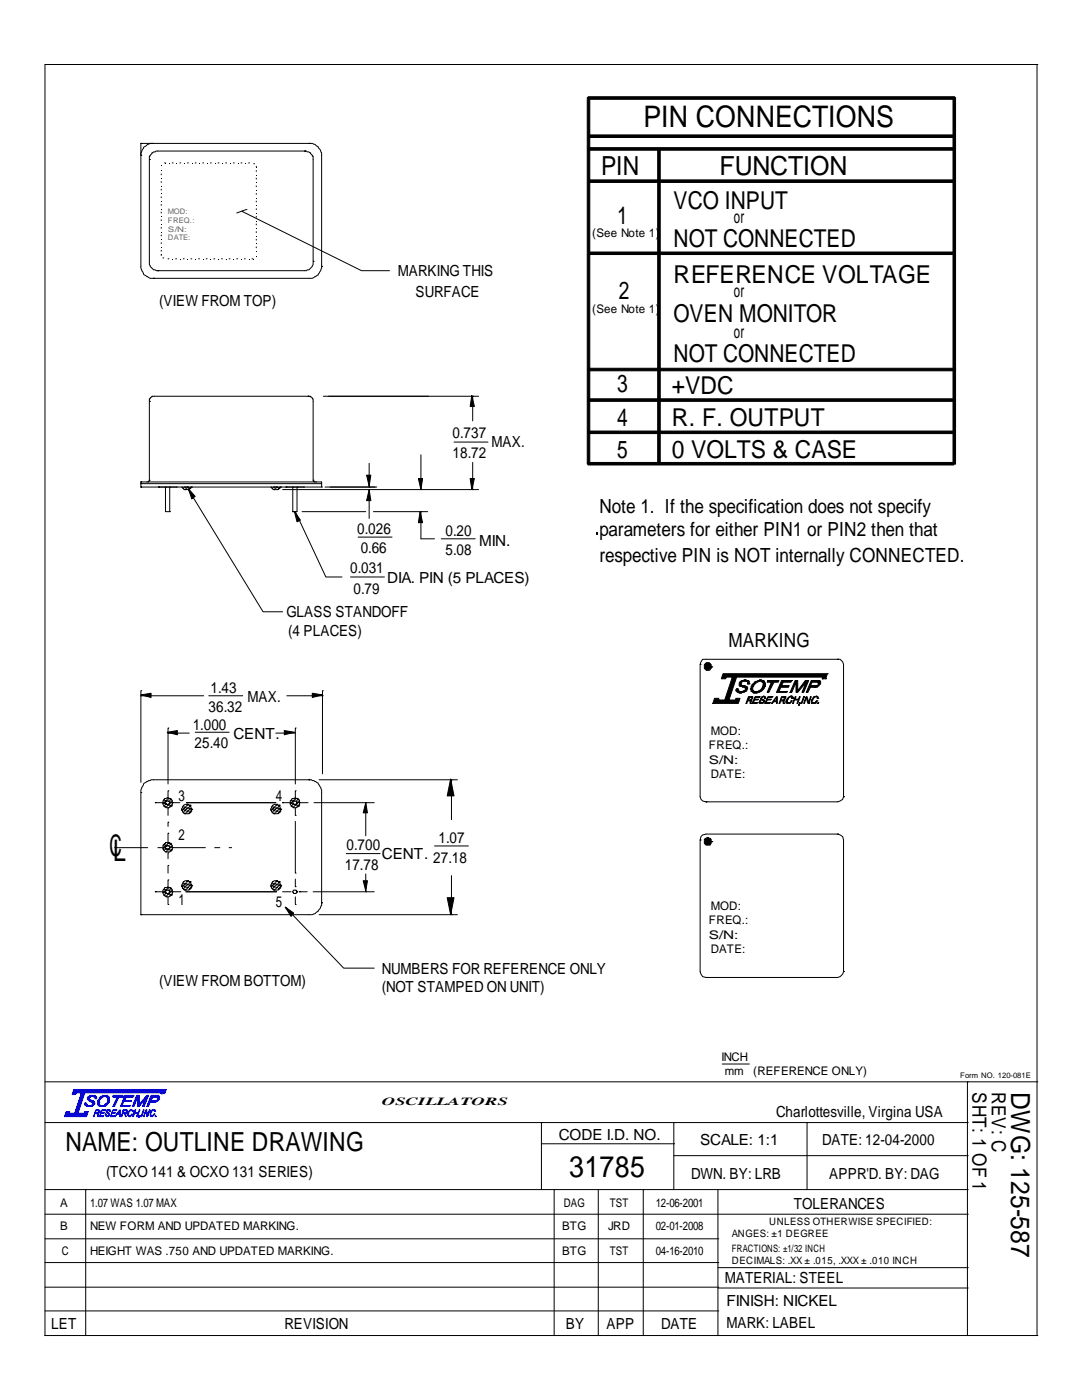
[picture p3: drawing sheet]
<svg xmlns="http://www.w3.org/2000/svg" width="216mm" height="279mm" viewBox="0 0 216 279" stroke-linecap="round" stroke-linejoin="round" font-family="sans-serif">
<g fill="none" stroke="#000" stroke-width=".2">
<path d="M9 12.9h198.1M9.1 12.9h-.1v253.6M206.9 12.9v253.6h.2M28.8 29.3l.3-.2a1.96 1.96 0 0 1 1.5-.5h31.2h-.2a1.71 1.71 0 0 1 1.9 .9l.7 1v22.7h.1h-.1v.3a3.3 3.3 0 0 1-1.2 1.7l-.7 .3h-32.3l-.9-.5a.88 .88 0 0 1-.7-.8l-.3-.7v-22.5h.2h-.2v-.5zM30.3 30.5l.9-.4h29.9l.9 .4 .3 .7h.2v21h.2h-.2a1.74 1.74 0 0 1-1.7 1.8h-29.3h.2a1.75 1.75 0 0 1-1.9-1.8v-20.4h.2h-.2v-.6h.2zM30.6 28.6h-2.5h.2h-.2v2.4M32.2 34.7v.2M32.2 36.2v.2M32.2 37.8v.1M32.2 39.3v.2M32.9 32.5h.1M34.4 32.5h.1"/>
<path d="M35.9 32.5h.2M37.4 32.5h.2M38.9 32.5h.2M40.5 32.5h.1M42 32.5h.2M43.5 32.5h.2M45 32.5h.2M46.6 32.5h.1M48.1 32.5h.2M49.6 32.5h.2M50.6 32.7h.2M51.1 33.2v.2"/>
<path d="M51.1 34v.2M51.1 35.6v.1M51.1 37.1v.2M51.1 38.6v.2M32.2 40.8v.2M32.2 42.3v.2M32.2 43.9v.1M32.2 45.4v.2M32.2 46.9v.2M32.2 48.4v.2M32.2 50v.1M32.2 50.8v.2"/>
<path d="M32.5 51.5h.2M33.5 51.7h.2M35.1 51.7h.1M36.6 51.7h.1M38.1 51.7h.2M39.6 51.7h.2M41.1 51.7h.2M42.7 51.7h.1M44.2 51.7h.2M45.7 51.7h.2M47.2 51.7h.2M48.4 42.2h-.1l23.8 11.8h5.6"/>
<path d="M48.8 51.7h.1M49.3 41.8l-2.1 .7M50.3 51.7h.2M51.1 40.1v.2M51.1 41.7v.1M51.1 43.2v.2M51.1 44.7v.2M51.1 46.2v.2M51.1 47.8v.1M51.1 49.3v.1M64.5 79.1h31M94.5 79.1h-.2v4.9"/>
<path d="M28.1 96.2v1h36.1M28.3 96.5h-.2h36.1M28.3 96.2h-.2h36.1v1h.1M29.8 95.8v-15.7h.2h-.2v-.5l.5-.3v-.2h31.7v.2l.5 .3v16.2h.2M30 95.8l-.4 .2v.2h-.3M31.7 97.2h3.7M33.2 97.2h-.2v4.9h1M34 97.2h-.1v4.9M36.2 97.2h.2l.3 .5h1.1l.3-.5h.3M36.7 97.4h-.1v.1M36.7 97.2h.4M37.3 97.5l-.4 .2h.2"/>
<path d="M37.3 97.2h.3M37.6 97.7h.2h-.2l14.9 24.4h3.9M37.6 97.2h-.2v.2M37.6 97.2l-.3 .2M37.8 97.4h.3h-.2v.1M38.3 97.2l-.5 .3M54 97.2h.2l.3 .5h1l.4-.5h.3M54.5 97.4h-.1v.1M54.5 97.2h.4M55 97.5l-.3 .2h.2M55 97.2h.4M55.4 97.2h-.2v.2"/>
<path d="M55.4 97.2l-.4 .2M55.4 97.7h.1M55.5 97.4h.4h-.2v.1M56 97.2l-.5 .3M56.4 97.7h39.1M57.1 97.2h3.7M58.6 97.2h-.2v4.9M59.4 97.2h-.1v4.9h-.9h.2M62.5 95.8l.2 .4h.5M64.9 97.2h10.3M73.7 92.5v4.7h.1M73.8 97.7h-.1v5.8"/>
<path d="M84 90.8v6.9h.2M90.6 88.2h6.8M94.3 92.3v5.4h.2M59.1 102.1h-.2l6.1 13.1h3.2M60.3 102.1h12.7M69.9 115.2h6.8M71.5 107.2h6.7M74.5 102.1h10.8M84.2 102.1h-.2v5.4h2.7M88.1 107.5h6.7M28.3 137.8h-.2v18.3M28.3 138.9h-.2h12.5"/>
<path d="M41.7 138.9h6.7M57.2 138.9h7.3M64.5 137.8h-.2v16.6M140.2 131.6h27.4l.5 .5 .2 .5v26.4h.2h-.2l-.2 .5-1 .5h-26.2h.2l-.9-.1-.3-.4-.2-.5v-26.4h.2h-.2zM142.1 133.1l-.2-.2v-.3h-.2l-.1-.3h-.7l-.2 .3h-.2v.8h.2l.2 .4h.7l.1-.4h.2v-.3h.3M149.2 136.5v-.4l-.2-.1h-.8l-.4 .5 .2 .3h.7l.5 .4v.3l-.4 .5-.8 .2v.1h-.5l-.7-.5 .2-.3h.3v.3h.2v.2h.7l.6-.5v-.2l-.3-.1h-.3l-.7-.4v-.5l.2-.3 .3-.2h.3l.2-.2 .9 .2 .1 .2v.5h.2M149.4 136.5h-.2h.3M149.5 139.2h.5h-.1h.1v.3l-.8 .2zM149.9 139.9h-.7l-.2 .5h-.2M150 139h-.6l-.6 1.4h.2M150 139.7h-.1l.1 .2-.1 .1v.4h-.2v-.5M150.2 139h-.2h.2v.4l-.3 .3"/>
<path d="M151.6 139h-.9l-.7 1.4h1l.2-.2h-.8l.1-.5h.7l.2-.2h-.9l.2-.3h.9v-.2h.1M151.6 139.9h.3M152.2 137v-.3l.2-.2-.2-.4h-.1a1.14 1.14 0 0 0-1.6 .6l-.3 .5v.5l.3 .3h.7l.7-.3 .2-.5 .3-.2M152.6 139.4l-.2-.4-.5 .4 .7 .3v.3l-.4 .4h-.6l-.2-.2 .2-.3h.1v.3h.5l.2-.2-.2-.3h-.3l-.2-.2 .4-.5 .3-.1 .3 .1v.4h.2M152.6 137l.1-.2-.1-.8-.7-.4-1.2 .4-.3 .5-.4 .2-.3 .8 .2 .2v.3l.5 .3h.6l.7-.3a1.33 1.33 0 0 0 .9-1h.1M152.7 139.4h-.1h.1M153.2 135.8l-.1 .3h.8l-.8 2.1h.3l1-2.1h.9l.1-.3h-2.2h.2M154.1 139h-.9l-.6 1.4h1l.2-.2h-.9l.2-.5h.7l.1-.2h-.8l.1-.3h.9v-.2h.2M154.4 139.9l.5-.7v.7h-.5h.2M156 139.2h.6h-.1h.1v.2l-.3 .3h-.5zM156.3 139.9h-.5l-.2 .5h-.2M156.6 139.7h-.1v.7h-.2v-.5h-.2"/>
<path d="M156.6 139h-.6l-.6 1.4h.2M156.8 139h-.2h.2v.4l-.3 .3M157.6 138.2l1.1-2.4h.5v2l1.5-2h.7l-1 2.4h-.4l.9-2.1-1.7 2.1h-.4v-2.1l-.8 2.1h-.4h.2M157.8 139.9h.4M158 139.4h.2l-.6-.4v.2h-.1l-.4 .5v.5h.5l.2-.3h.2l-.4 .5h-.6l-.2-.2 .2-.7h.1v-.1l.7-.5h.2l.3 .5h.2M158 135.8h-2l-1.1 2.4h2.1l.1-.2h-1.7l.4-.8h1.5l.2-.4h-1.5l.3-.7h1.5l.2-.3h.2M158.2 139.4h-.2h.3M160.4 139h.1l-.5 1.4h-.1l.5-1.4h.1M162.9 139.9h.3M163.1 136.1l.3 .2-.3 .5h-.4h.2M163.1 139.4l-.2-.4-.5 .2-.3 .7v.3h.6v-.2l.4-.1-.4 .5h-.8v-.7l.5-.7h.3l.2-.1 .3 .1v.4h.2M163.2 135.8h.4l.1 .2a1.16 1.16 0 0 1-1.1 1.2h.1"/>
<path d="M163.2 136.1h-1.1l-.4 .7h1M163.2 139.4h-.1h.1M163.4 135.8h-1.5l-1 2.4h.3l.5-1h.9M164.1 135.1h-17.1l-1.5 4.6h1.3v-.3h.9l-.4 1h-5.1h.2M164.3 135.5h-.2h.7M164.3 135.1h-.2v.4M165.1 134.5l-.3 1h.1M165.3 134.5h-21l-.4 1h.9l.1-.4h1.2l-1.5 4.6h-1.2v-.3h-.8l-.4 1M32.9 159.7h-.2v.2M33.2 159.9l-.3 .1M33.4 159.5l.5-.2-.4 .2M33.4 159.7l-.4 .2h.4"/>
<path d="M33.7 157.8h-.2v1.5h.2M33.7 145.3h-.2v11.2M33.7 146.3h-.2h4.3M33.7 159.9h.2M34 159.5h.2M34.2 159.5h-.2v.2M34.2 159.5l-.3 .2M38.9 146.1h6.8M55 146.3h3.9M58.3 159.7h-.2v.2M58.6 159.9l-.3 .1M58.8 159.7l-.4 .2h.4l-.4 .1"/>
<path d="M58.8 159.5l.5-.2-.4 .2M59.1 157.8h-.2v1.5h.2M59.1 145.3h-.2v11.2M59.1 159.9h.2M59.4 159.5h.2M59.6 159.5h-.2v.2M59.6 159.5l-.3 .2M63.7 155.6h27.6M90.3 155.6h-.2v8M149.7 140.4h.3M153.9 140.4l1-1.4h.2v1.4h-.2v-.4h-.5l-.5 .4h.2M156.3 140.4h.3"/>
<path d="M158.2 140.4l.5-1.4h.1l-.1 .5h.6l.2-.5h.2l-.5 1.4h-.2l.3-.7h-.8l-.2 .7h-.1h.1M159.3 140.6l.4-.2-.2 .3h-.2h.2M159.5 140.6h-.2v.1M159.5 140.4v-.2l.4 .2M161.4 140.4l.5-1.4h-.2l-.3 1.2-.4-1.2h-.1l-.5 1.4h.1l.4-1.2 .3 1.2h.3M163.1 140.4l.3-.2-.3 .2h.1M22.9 169.2h6.6M31.2 160.2h-.2h1.5M31.2 178h-.2h1.5M31.5 169.2h.8M32.5 169.2h.4h-.2v.1M32.7 160.4h.2"/>
<path d="M32.7 160.9h.2M32.7 168.7h.2M32.7 169.7h.2M32.7 178.1h.2M32.7 178.7h.2M32.9 160.2l-.4 .2M32.9 169.5l.5-.2-.4 .2M32.9 177.5h-.2v.1M32.9 178l-.4 .1M33 169l.4-.2v-.1l.5 .3v.2l.5-.2-.5 .2-.2 .3h-.5v-.2h-.2zM33 168.7h.2h-.2v.1M33 161h.4"/>
<path d="M33 168.8h.4M33 169.3h.2M33 178.8h.2M33.2 160.4h-.2v.1h.4l-.5 .2M33.2 168.8l-.5 .2-.2 .3M33.2 178.1h-.2v.2h.4l-.5 .2M33.2 177.6l-.3 .2M33.4 168.7l-.4 .1M33.4 169.8l-.4 .2M33.4 177.5l-.4 .1h.4l-.4 .2M33.4 177.3l.5-.2-.4 .2M33.4 178.8h-.2v.2"/>
<path d="M33.5 179v1.5h.2M33.5 169.5h.2M33.5 177.1h.2M33.7 161.2h-.2v1.5M33.7 175.6h-.2v1.4M33.7 166.3h-.2v1.9M33.7 164.1h-.2v.8M33.7 172.7h-.2v1.5M33.7 170.2h-.2v1.2M33.7 160.5h-.2v.2h.4M33.7 168.2h-.2v.1h.4M33.7 178.3h-.2v.2h.4"/>
<path d="M33.7 168.8h.2M33.7 177.6h.2M33.9 160.2l-.2-.3h-.5v.1h-.2v.4h.2v.1h.5l.2-.3h.1M33.9 178l-.2-.4h-.5v.2h-.2v.3h.2v.2h.5l.2-.3h.1M33.9 160.5l-.5 .4M33.9 169.5l-.4 .2M33.9 168.2l-.5 .3M33.9 169.3l-.5 .4M33.9 178.3l-.5 .4M34 160.2h.4v-.5l-.4-.2v-.2h-.3l-.2-.1-.6 .1-.4 .6v.6l.2 .2a.96 .96 0 0 0 1.5 .2v-.2h.2v-.5h1.5M34 178h2.1M34 169.7h.2"/>
<path d="M34 169h.2M34 177.3h.2M34.2 160h-.2v.2M34.2 160.7h-.2v.2h.4M34.2 168.3h-.2v.2h.2l-.3 .2M34.2 177.3h-.2v.2M34.2 177.3l-.3 .2M34.2 177.8h-.2v.2M34.2 178.5h-.2v.2h.4M34.4 178v-.5l-.4-.2v-.2h-.5v-.1l-.1 .1h-.5l-.4 .5v.7l.2 .2a.96 .96 0 0 0 1.5 .2v-.2h.2v-.5h.1M34.4 160l-.5 .4M34.4 160.7l-.5 .3"/>
<path d="M34.4 169.7l-.4 .1M34.4 169.5l-.5 .3M34.4 177.8l-.5 .3M34.4 178.5l-.5 .3M34.5 169.2h-.1l-.2 .6-.3 .2h-.9l-.3-.5h-.2v-.8l.5-.4v-.1h.9v.1l.5 .4v.5h6.6M36.4 161h.3M36.4 161.5h.2M36.4 176.3h.3M36.4 176.8h.2M36.6 177.3h.1M36.6 162.1h.1M36.7 161.7h.4h-.2v.2"/>
<path d="M36.7 161.5l-.3 .2M36.7 177h.4h-.2v.1M36.7 176.8l-.3 .2M36.9 161.2h.2M36.9 176.4h.2M37.1 161l-.4 .2M37.1 176.3l-.4 .1M37.1 178h18.1M37.3 161.9h.3h-.2v.2M37.3 161.5l-.6 .4M37.3 161l-1.1 .7M37.3 160.7l.3-.2h-.2l-.1 .4"/>
<path d="M37.3 162.2l-.4 .2h.2M37.3 177.1h.3h-.2v.2M37.3 176.8l-.6 .3M37.3 176.3l-1.1 .7M37.3 175.9l.3-.1h-.2l-.1 .3M37.3 177.5l-.4 .1h.2M37.4 160.2h-.1h17.7M37.4 160.7h.2M37.4 161.4h.2M37.4 176.6h.2M37.4 175.9h.2M37.6 161.2l-.3 .2 .5-.2"/>
<path d="M37.6 176.4l-.3 .2 .5-.2M37.8 161.4h.3h-.2v.1M37.8 162.1h.3h-.2v.1M37.8 160.9l.3-.2h-.2l-.1 .3M37.8 161.7l-.5 .4M37.8 176.6h.3h-.2v.2M37.8 177.3h.3h-.2v.2M37.8 176.1l.3-.2h-.2l-.1 .4M37.8 177l-.5 .3M37.9 160.9h.2M37.9 176.1h.2M38.3 176.8l-.4-.9-.3-.1h-.7l-.3 .1-.4 .7 .2 .7 .3 .2v.1h1.1v-.1l.3-.2v-.3l.3-.2"/>
<path d="M38.3 161.5l-.4-.8-.3-.2h-.7l-.3 .2-.4 .7v.3h.2v.4h.2l.1 .3h1.1l.1-.3h.2v-.4l.3-.2M38.3 161.4l-.5 .1M38.3 161.9l-.5 .3M38.3 176.6l-.5 .2M38.3 177.1l-.5 .4M42.8 169.2h1.1M45.7 169.2h.5M54.2 161h.3M54.2 161.5h.2M54.2 176.3h.3M54.2 176.8h.2M54.4 177.3h.1"/>
<path d="M54.4 162.1h.1M54.5 177h.4h-.2v.1M54.5 176.8l-.3 .2M54.5 161.7h.4h-.2v.2M54.5 161.5l-.3 .2M54.7 161.2h.2M54.7 176.4h.2M54.9 176.3l-.4 .1M54.9 161l-.4 .2M55 177.1h.4h-.2v.2M55 176.8l-.5 .3M55 176.3l-1 .7"/>
<path d="M55 175.9l.4-.1h-.2l-.2 .3M55 177.5l-.3 .1h.2M55 161.9h.4h-.2v.2M55 161.5l-.5 .4M55 161l-1 .7M55 160.7l.4-.2h-.2l-.2 .4M55 162.2l-.3 .2h.2M55.2 160.7h.2M55.2 161.4h.2M55.2 176.6h.2M55.2 175.9h.2M55.4 176.4l-.4 .2 .5-.2"/>
<path d="M55.4 161.2l-.4 .2 .5-.2M55.5 176.6h.4h-.2v.2M55.5 177.3h.4h-.2v.2M55.5 176.1l.4-.2h-.2l-.2 .4M55.5 177l-.5 .3M55.5 161.4h.4h-.2v.1M55.5 162.1h.4h-.2v.1M55.5 160.9l.4-.2h-.2l-.2 .3M55.5 161.7l-.5 .4M55.7 160.9h.2M55.7 176.1h.2M56 161.5l-.3-.8-.3-.2h-.7l-.3 .2-.4 .7v.3h.2v.4h.2l.1 .3h1l.2-.3h.2v-.4l.3-.2"/>
<path d="M56 176.8l-.3-.9-.3-.1h-.7l-.3 .1-.4 .7v.4h.2v.3l.3 .2v.1h1v-.1l.4-.2v-.3l.3-.2M56 176.6l-.5 .2M56 177.1l-.5 .4M56 161.4l-.5 .1M56 161.9l-.5 .3M56.4 178h1.7M56.6 160.2h-.2h1.5M58.1 160.4h.2M58.1 160.9h.2M58.3 160.2l-.4 .2M58.4 161h.2M58.6 160.4h-.2v.1h.4l-.5 .2"/>
<path d="M58.8 161h-.2v.2M58.9 161.2v1.5h.2M58.9 163.9v10.3h.2M58.9 175.4v1.6h.2M58.9 179v1.5h.2M59.1 160.5h-.2v.2h.4M59.3 178l-.2-.4h-.5v.2h-.2v.3h.2v.2h.5l.2-.3h.1M59.3 160.2l-.2-.3h-.5v.1h-.2v.4h.2v.1h.5l.2-.3h.1M59.3 160.5l-.5 .4M59.4 160.2h2.1M59.6 160h-.2v.2M59.6 160.7h-.2v.2h.4"/>
<path d="M59.8 160.2v-.5l-.4-.2v-.2h-.5v-.1l-.1 .1h-.5l-.4 .6v.6l.2 .2a.96 .96 0 0 0 1.5 .2v-.2h.2v-.5h.1M59.8 160l-.5 .4M59.8 160.7l-.5 .3M59.9 178h-.1h1.5M62.5 178h12.2M62.7 160.2h12M69.1 170.4h6.8M73 174.4v3.6h.2M73.2 160.2h-.2v6.6M86.7 168.8h6.8M90.1 174.8v7.7h.2M140.2 166.6l.7-.1h26.4h-.2l1 .5 .2 .6v26.3h.2h-.2l-.2 .5-.5 .5-.5 .2h-26.2h.2l-.9-.2-.5-1v-26.3h.2h-.2l.2-.6z"/>
<path d="M142.1 168l-.2-.2v-.3h-.2v-.2h-.3v-.2h-.3v.2h-.4v.2h-.2v.8l.4 .4h.8l.2-.7h.3M28.1 182.5v-24.3h.2h-.2v-.5l.3-.7a1.2 1.2 0 0 1 1.1-1l.6-.4h32l.2 .2a2.28 2.28 0 0 1 1.7 1.3l.2 .6v22.5h.1h-.1a2.43 2.43 0 0 1-1.5 2.2l-.4 .1h-34.2h.2M57.2 181.2h-.1l11.5 12h6.1M63.7 182.5h27.6M9 215.9h198.1M144.1 212.3h5.4M193.2 215.9h-.2v50.6M9 224h184.2M9 237.4h184.2M17.3 237.4h-.2v29.1M108 228.3h26.6M108.2 224h-.2v13.4"/>
<path d="M110.7 237.4h-.1v29.1M119.4 237.4v29.1h.1M128.5 237.4h-.1v29.1M134.5 230.6h58.7M134.6 224h-.1v13.4M143.3 237.4v29.1h.1M161.2 224h-.2v13.4M9 242.3h184.2M9 247.2h134.4M9 252h134.4M9 256.9h134.4M143.3 257.1h49.9"/>
<path d="M143.3 253h49.9M9 261.6h134.4M9.1 266.5h-.1h197.9"/>
</g>
<g fill="#000" stroke="#000" stroke-width=".2">
<path d="M37.6 97.5l1.3 1.6-.6 .5zM73.7 97.7l.3 2.2h-.8zM73.2 94.8h.8l-.3 2.2zM83.5 95.5h.8l-.3 2.2zM94.1 78.9l.6 2.2h-.9zM93.8 95.5h.9l-.6 2.2zM58.8 102.1l1.1 1.7-.6 .3zM83.8 102.1l.5 2.2h-.8zM28.1 138.7l2-.4v.9zM62.3 138.3l2 .4-2 .5zM33.4 146.1l2-.3v.8zM56.7 145.8l2.1 .3-2.1 .5z"/>
<path d="M89.9 155.5l.7 3.3h-1.4zM73 160.2l.3 2h-.8zM72.5 175.8h.8l-.3 2zM89.2 179.2h1.4l-.7 3.3zM56.9 181l1.7 1.2-.5 .7z"/>
<path d="M119 106.3v.2z" fill-rule="evenodd"/>
</g>
<path d="M117.2 19.5h.5v73.1h-.5zM117.3 19.3h73.2v.5h-73.2zM117.5 26.9h73v.5h-73zM117.5 35.9h73v.5h-73zM131.2 29.8h.5v62.8h-.5zM117.3 29.5h73.2v.5h-73.2zM117.5 50.3h72.8v.5h-72.8zM117.3 73.5h73.4v.5h-73.4zM117.3 86h73.2v.5h-73.2zM117.3 92.3h73v.5h-73zM190.2 19.5h.5v73.1h-.5zM117.3 79.6h73.2v.5h-73.2z" fill="#000" stroke="#000" stroke-width=".2"/>
<g fill="#000">
<path d="M140.5 132.6h.2l.2-.3h.7v.1l.3 .2v.3l.2 .2h-.2v.3h-.2l-.1 .4h-.7l-.2-.4h-.2z" fill-rule="evenodd"/>
<path d="M147.7 136l.8-.4h.3l.7 .4v.5h-.3v-.4l-.2-.1h-.8l-.2 .1-.2 .4 .2 .3h.7l.5 .4v.3l-.4 .5-.8 .2v.1h-.5l-.7-.5 .2-.3h.3v.3h.2v.2h.7l.6-.5v-.2l-.3-.1h-.3l-.7-.4z" fill-rule="evenodd"/>
<path d="M149.4 139l.3 1.4-.3-1.4 .6 .2v.3l-.3 .2-.3-.7h.8v.4l-.3 .3 .1 .2-.1 .1v.4h-.2v-.5h-.5l-.2 .5h-.2l.6-1.4 .5 .2h-.4l-.3 .5h.5z" fill-rule="evenodd"/>
<path d="M150 136.7l.4-.2 .3-.5 1.2-.4 .7 .4 .1 .3v.5l-.1 .2a1.33 1.33 0 0 1-.9 1l-.7 .3h-.5l1.7-1.3-.3 .7-.7 .3h-.7l-.3-.3 .2-.9a1.4 1.4 0 0 1 1.8-.7l.2 .4-.2 .2v.3l-1.7 1.3-.6-.3v-.3l-.2-.2z" fill-rule="evenodd"/>
<path d="M150.7 139h.9v.2h-.9l-.2 .3h.9l-.2 .2h-.7l-.1 .5h.8l-.2 .2h-1z" fill-rule="evenodd"/>
<path d="M151.7 139.4h.2v-.2l.5-.3 .3 .1v.4h-.1l-.2-.4-.5 .4 .7 .3v.3l-.4 .4h-.6l-.2-.2 .2-.3h.1v.3h.5l.2-.2-.2-.3h-.3z" fill-rule="evenodd"/>
<path d="M153.2 135.8h2.2l-.1 .3h-.9l-1 2.1h-.3l.8-2.1h-.8z" fill-rule="evenodd"/>
<path d="M153.2 139h.9v.2h-.9l-.1 .3h.8l-.1 .2h-.7l-.2 .5h.9l-.2 .2h-1z" fill-rule="evenodd"/>
<path d="M154.9 139h.2v1.4h-.2v-.4h-.5l-.5 .4 1-1.4-.5 .9 .5-.7v.7h-.5z" fill-rule="evenodd"/>
<path d="M156 139h.8v.4l-.3 .3v.7h-.2v-.5h-.5l.7-.7h-.5l-.2 .5h.5l-.5 .2 .5 .5-.5-.5 .7-.7h.1l-.3 .5-.5 .2-.2 .5h-.2z" fill-rule="evenodd"/>
<path d="M157 139.5h.1v-.1l.7-.5h.2l.3 .5h-.3h.2l-.4-.4a.97 .97 0 0 0-.7 1.2h.5l.2-.3h.2l-.4 .5h-.6l-.2-.2z" fill-rule="evenodd"/>
<path d="M156 135.8h2l-.2 .3h-1.5l-.3 .7h1.5l-.2 .4h-1.5l-.4 .8h1.7l-.1 .2h-2.1z" fill-rule="evenodd"/>
<path d="M160.4 139h.1l-.5 1.4h-.1z" fill-rule="evenodd"/>
<path d="M158.7 135.8h.5v2l1.5-2h.7l-1 2.4h-.4l.9-2.1-1.7 2.1h-.4v-2.1l-.8 2.1h-.4z" fill-rule="evenodd"/>
<path d="M160.9 139h.1l.4 1.2 .3-1.2h.2l-.5 1.4h-.2l-.3-1.2-.4 1.2h-.1z" fill-rule="evenodd"/>
<path d="M161.9 135.8h1.7l.1 .2a1.33 1.33 0 0 1-.6 1.2h-1.4l-.5 1 1.9-2.1 .3 .2-.3 .5h-1.4l.4-.7h1l-1.9 2.1h-.3z" fill-rule="evenodd"/>
<path d="M162.2 139.2l.7-.3 .3 .1v.4h-.1l-.2-.4-.5 .2-.3 .7v.3h.6v-.2l.4-.1-.4 .5h-.8v-.4a.53 .53 0 0 1 .3-.6z" fill-rule="evenodd"/>
<path d="M144.3 134.5h20.8l-.3 1h-.7v-.4h-17.1l-1.5 4.6h1.3v-.3h.9l-.4 1h-5.1l.4-1h.8v.3h1.2l1.5-4.6h-1.2l-.1 .4h-.9z" fill-rule="evenodd"/>
<path d="M158.7 139h.1l-.1 .5h.6l.2-.5h.2l-.5 1.4h-.2l.3-.7h-.8l-.2 .7h-.1z" fill-rule="evenodd"/>
<path d="M159.5 140.2h.2v.2l-.2 .3h-.2v-.1h.2z" fill-rule="evenodd"/>
<path d="M163.1 140.4l.3-.2z" fill-rule="evenodd"/>
<path d="M140.5 167.5h.2v-.2h.4v-.2h.3v.2h.3v.2h.2v.5h.2h-.2v.3l-.3 .4h-.5a.6 .6 0 0 1-.6-.7z" fill-rule="evenodd"/>
</g>
<g fill="#000">
<path d="M32.2 38.6h.1v.2h-.1zM32.2 37.1h.1v.2h-.1zM32.2 35.6h.1v.1h-.1zM32.2 34h.1v.2h-.1zM32.2 33h.1v.2h-.1zM32.9 32.5h.1v.2h-.1zM33.7 32.5h.2v.2h-.2zM35.2 32.5h.2v.2h-.2zM36.7 32.5h.2v.2h-.2zM38.3 32.5h.1v.2h-.1zM39.8 32.5h.2v.2h-.2zM41.3 32.5h.2v.2h-.2z"/>
<path d="M42.8 32.5h.2v.2h-.2zM44.4 32.5h.1v.2h-.1zM45.9 32.5h.2v.2h-.2zM47.4 32.5h.2v.2h-.2zM48.9 32.5h.2v.2h-.2zM51.1 33.4h.2v.1h-.2zM51.1 34.9h.2v.2h-.2zM51.1 36.4h.2v.2h-.2zM51.1 37.9h.2v.2h-.2zM51.1 39.5h.2v.1h-.2zM32.2 50.8h.1v.2h-.1zM32.2 49.3h.1v.1h-.1z"/>
<path d="M32.2 47.8h.1v.1h-.1zM32.2 46.2h.1v.2h-.1zM32.2 44.7h.1v.2h-.1zM32.2 43.2h.1v.2h-.1zM32.2 41.7h.1v.1h-.1zM32.2 40.1h.1v.2h-.1zM34.4 51.7h.1v.1h-.1zM35.9 51.7h.2v.1h-.2zM37.4 51.7h.2v.1h-.2zM38.9 51.7h.2v.1h-.2zM40.5 51.7h.1v.1h-.1zM42 51.7h.2v.1h-.2z"/>
<path d="M43.5 51.7h.2v.1h-.2zM45 51.7h.2v.1h-.2zM46.6 51.7h.1v.1h-.1zM48.1 51.7h.2v.1h-.2zM49.6 51.7h.2v.1h-.2zM50.5 51.7h.1v.1h-.1zM51.1 51.1h.2v.2h-.2zM51.1 41h.2v.2h-.2zM51.1 42.5h.2v.2h-.2zM51.1 44h.2v.2h-.2zM51.1 45.6h.2v.1h-.2zM51.1 47.1h.2v.1h-.2z"/>
<path d="M51.1 48.6h.2v.2h-.2zM51.1 50.1h.2v.2h-.2z"/>
</g>
<path d="M32.2 218.3l.1-.2h-15.4l-1.3 4.1h1.2l.1-.4h.7l-.3 1h-4.4l.3-1h.7v.4h1l1.4-4.1h-1.1l-.1 .3h-.7l.3-1h18.5l-.3 .9h-.7h.1" fill="none" stroke="#00f" stroke-width=".2"/>
<path d="M14.7 217.4h18.5l-.3 .9h-.7l.1-.2h-15.4l-1.3 4.1h1.2l.1-.4h.7l-.3 1h-4.4l.3-1h.7v.4h1l1.4-4.1h-1.1l-.1 .3h-.7z" fill-rule="evenodd" fill="#00f"/>
<path d="M19.5 220v-.4l.3-.5a2.05 2.05 0 0 1 1.7-.5v.2l.3 .2v1h-.1l-.2 .3-.5 .3v.2h-1.2l-.3-.3v-.5h.1M19.8 220v.5h.2v.1h.8v-.1l.4-.2 .1-.3h.2v-1l-.7-.2-.6 .3-.4 .5v.4h.2M30.1 219.6h1.2v-.1h.2v-.5h-1l-.4 .6h.2M16.9 220.1h.4v.4h.1v.1h.9v-.1h.2v-.5h-.4v-.2h-.3v-.2h-.2v-.1h-.2v-.5l.5-.4h1.1v.2l.3 .2v.3h-.3l-.4-.5h-.5v.2l-.3 .1v.4l.8 .1 .4 .5v.2l-.5 .3v.2h-1.2l-.4-.2v-.5h.2M22.5 220.8l.9-1.8h-.9v-.4h2.1v.4h-.9l-.8 1.8h-.4h.2M24 220.8l.9-2.2h1.9l-.2 .4h-1.4l-.3 .6h1.3v.2h-1.5l-.3 .8h1.7l-.2 .2h-1.9h.2M26.4 220.8l.9-2.2h.5v1.5h-.2v.5l1.7-2h.3l-.8 2.2h-.4l.4-1 .5-.8-1.5 1.8h-.4v-1.8v.3h-.1l-.5 1.5h-.4h.2M29.3 220.8l.8-2.2h1.6v.2h.1v.7h-.1l-.2 .3h-.3v.2h-1.2l-.4 .8h-.3h.2" fill="none" stroke="#00f" stroke-width=".2"/>
<g fill="#00f">
<path d="M17.4 219l.5-.4h1.1v.2l.3 .2v.3h-.3l-.4-.5h-.5v.2l-.3 .1v.4l.8 .1 .4 .5v.2l-.5 .3v.2a1.71 1.71 0 0 1-1.6-.2v-.5h.4v.4h.1v.1h.9v-.1h.2v-.5h-.4v-.2h-.3v-.2h-.2v-.1h-.2z" fill-rule="evenodd"/>
<path d="M20.2 218.8l.3-.2h1v.2l.3 .2v1h-.1l-.2 .3-.5 .3v.2h-.8l-.4-.8v.5h.2v.1h.8v-.1l.4-.2 .1-.3h.2v-1h-.3v-.2h-.4l-.8 .5-.2 .7 .4 .8h-.4l-.3-.3v-.9z" fill-rule="evenodd"/>
<path d="M22.5 218.6h2.1v.4h-.9l-.8 1.8h-.4l.9-1.8h-.9z" fill-rule="evenodd"/>
<path d="M24.9 218.6h1.9l-.2 .4h-1.4l-.3 .6h1.3v.2h-1.5l-.3 .8h1.7l-.2 .2h-1.9z" fill-rule="evenodd"/>
<path d="M27.3 218.6h.5v1.5h-.2v.5l1.7-2h.3l-.8 2.2h-.4l.4-1 .5-.8-1.5 1.8h-.4v-1.8v.3h-.1l-.5 1.5h-.4z" fill-rule="evenodd"/>
<path d="M30.1 218.6h1.6v.2h.1v.7h-.1l-.2 .3h-.3v.2h-1.2l-.4 .8 .5-1.2h1.2v-.1h.2v-.5h-1l-.9 1.8h-.3z" fill-rule="evenodd"/>
</g>
<g fill="none" stroke="#00f" stroke-width=".2">
<path d="M18.6 222.8l.5-1.3h.7v.2h.2v.1h-.2v.4h-.3v.1h.1v.5h-.1v-.5h-.2v-.1h-.3l-.2 .6h-.2h.2M19 222h.6l.2-.3h-.7l-.1 .3h.1M19.8 222.8l.5-1.3h.9l-.2 .2h-.7l-.1 .3h.6v.2h-.6l-.2 .5h.7v.1h-.9h.2M21 222.3h.2v.4h.5v-.5h-.4l-.1-.4h.1v-.3h.7v.3h-.2v-.1h-.3l-.2 .1v.2h.4v.2h.1v.5l-.6 .1v-.1h-.2v-.4h.2M22 222.8l.5-1.3h.9l-.2 .2h-.7l-.1 .3h.6v.2h-.6l-.2 .5h.7v.1h-.9h.2M22.9 222.8l1-1.3h.1v1.3h-.1v-.5h-.5l-.4 .5h-.1h.1M23.5 222.3h.4v-.6v.1l-.4 .2v.3h.2M24.2 222.8l.4-1.3h.8v.5h-.2v.2h-.3h.2l.1 .6h-.1l-.2-.6h-.3l-.4 .6h.2M24.6 222h.6v-.3h-.5l-.1 .3h.1M26.2 222.3h.2v.2h-.2l-.1 .3a.6 .6 0 0 1-.7-.5l.2-.1v-.4l.3-.1v-.2h.5l.2 .3h-.2v-.1h-.5l-.3 .8h.1v.2h.4v-.2l.3-.2M26.4 222.8l.5-1.3h.2l-.2 .5h.7l.2-.5h.1l-.5 1.3h-.1l.1-.6h-.5l-.3 .6h-.2h.2M27.6 222.8l.3-.1h-.1v.3h-.2l.2-.2h-.2h.2"/>
<path d="M28.1 222.8l.5-1.3h.2l-.5 1.3h-.2h.2M28.6 222.8l.5-1.3h.2v.8h.2v.2v-.3l.3-.7h.2l-.5 1.3h-.2l-.2-1.1-.3 1.1h-.2h.2M30.8 222.3l-.3 .5h-.4l-.1-.1v-.7l.3-.5h.7v.3h-.2v-.1h-.5v.1h-.2v.9h.4l.1-.4h.4M31 222.8v-.1h.2v.1h-.2h.2"/>
</g>
<g fill="#00f">
<path d="M19.1 221.5h.7v.2h.2v.1h-.2v.4h-.3v.1h.1v.5h-.1v-.5h-.2v-.1h-.3v-.2h.6l.2-.3h-.7l-.3 1.1h-.2z" fill-rule="evenodd"/>
<path d="M20.3 221.5h.9l-.2 .2h-.7l-.1 .3h.6v.2h-.6l-.2 .5h.7v.1h-.9z" fill-rule="evenodd"/>
<path d="M21.3 221.5h.7v.3h-.2v-.1h-.3l-.2 .1v.2h.4v.2h.1v.5l-.3 .1h-.3v-.1h-.2v-.4h.2v.4h.5v-.5h-.4v-.2h-.1v-.2h.1z" fill-rule="evenodd"/>
<path d="M22.5 221.5h.9l-.2 .2h-.7l-.1 .3h.6v.2h-.6l-.2 .5h.7v.1h-.9z" fill-rule="evenodd"/>
<path d="M23.9 221.5h.1v1.3h-.1v-.5h-.5h.5v-.6v.1l-.4 .2v.3h-.1l-.4 .5h-.1z" fill-rule="evenodd"/>
<path d="M24.6 221.5h.8v.5h-.2v.2h-.3h.2l.1 .6h-.1l-.2-.6-.3-.2h.6v-.3h-.5l-.1 .3 .1 .2h-.1l-.4 .6z" fill-rule="evenodd"/>
<path d="M25.7 221.7h.2v-.2h.5l.2 .2v.1h-.2v-.1h-.5v.1h-.2v.4l-.1 .1 .1 .4h.4v-.2l.3-.2-.3 .5a.6 .6 0 0 1-.7-.5z" fill-rule="evenodd"/>
<path d="M26.9 221.5h.2l-.2 .5h.7l.2-.5h.1l-.5 1.3h-.1l.1-.6h-.5l-.3 .6h-.2z" fill-rule="evenodd"/>
<path d="M27.6 222.8l.3-.1h-.1v.3h-.2l.2-.2z" fill-rule="evenodd"/>
<path d="M28.6 221.5h.2l-.5 1.3h-.2z" fill-rule="evenodd"/>
<path d="M29.1 221.5h.2v.8h.2v.2v-.3l.3-.7h.2l-.5 1.3h-.2l-.2-1.1-.3 1.1h-.2z" fill-rule="evenodd"/>
<path d="M30.1 221.7h.2v-.2h.7v.3h-.2v-.1h-.5v.1h-.2v.9h.4v-.2l.3-.2-.3 .5h-.4l-.1-.1v-.7z" fill-rule="evenodd"/>
<path d="M31 222.7h.2v.1h-.2z" fill-rule="evenodd"/>
</g>
<g font-size="5.9">
<text x="128.4" y="25.4">PIN CONNECTIONS</text>
<text x="21.9" y="170.7">CL</text>
<text x="113.6" y="234.9">31785</text>
</g>
<g font-size="5.2">
<text x="119.9" y="34.9">PIN</text>
<text x="143.6" y="34.9">FUNCTION</text>
<text x="201.8" y="218" transform="rotate(90 201.8 218)">DWG: 125-587</text>
<text x="13.1" y="229.7">NAME: OUTLINE DRAWING</text>
</g>
<g font-size="4.9">
<text x="134.4" y="41.6">VCO INPUT</text>
<text x="123.1" y="44.8">1</text>
<text x="134.4" y="49.4">NOT CONNECTED</text>
<text x="123.5" y="59.6">2</text>
<text x="134.4" y="56.4">REFERENCE VOLTAGE</text>
<text x="134.4" y="64.2">OVEN MONITOR</text>
<text x="134.4" y="72.3">NOT CONNECTED</text>
<text x="123.1" y="78.3">3</text>
<text x="134.1" y="78.7">+VDC</text>
<text x="123.1" y="85">4</text>
<text x="134.1" y="85">R. F. OUTPUT</text>
<text x="123.1" y="91.4">5</text>
<text x="134.1" y="91.4">0 VOLTS &amp; CASE</text>
</g>
<g font-size="3.9">
<text x="119.6" y="102.3">Note 1. If the specification does not specify</text>
<text x="119.6" y="106.9">parameters for either PIN1 or PIN2 then that</text>
<text x="119.6" y="112.2">respective PIN is NOT internally CONNECTED.</text>
<text x="145.3" y="129.1">MARKING</text>
<text x="194" y="218" transform="rotate(90 194 218)">SHT: 1 OF 1</text>
<text x="197.9" y="218" transform="rotate(90 197.9 218)">REV: C</text>
</g>
<g font-size="3.6">
<text x="146.4" y="44.4">or</text>
<text x="146.4" y="59.3">or</text>
<text x="146.4" y="67.4">or</text>
</g>
<g font-size="3">
<text x="79.4" y="55">MARKING THIS</text>
<text x="82.9" y="59.3">SURFACE</text>
<text x="31.7" y="61">(VIEW FROM TOP)</text>
<text x="90.3" y="87.5">0.737</text>
<text x="98.1" y="89.3">MAX.</text>
<text x="90.3" y="91.4">18.72</text>
<text x="71.3" y="106.5">0.026</text>
<text x="88.9" y="106.9">0.20</text>
<text x="72" y="110.4">0.66</text>
<text x="88.9" y="110.8">5.08</text>
<text x="95.6" y="109">MIN.</text>
<text x="69.8" y="114.3">0.031</text>
<text x="70.6" y="118.5">0.79</text>
<text x="77.3" y="116.4">DIA. PIN (5 PLACES)</text>
<text x="57.1" y="123.1">GLASS STANDOFF</text>
<text x="57.5" y="127">(4 PLACES)</text>
<text x="41.6" y="142.2">36.32</text>
<text x="42" y="138.3">1.43</text>
<text x="49.4" y="140.1">MAX.</text>
<text x="38.5" y="145.7">1.000</text>
<text x="38.8" y="149.2">25.40</text>
<text x="46.6" y="147.5">CENT.</text>
<text x="35.6" y="159.8">3</text>
<text x="55" y="159.8">4</text>
<text x="35.6" y="167.6">2</text>
<text x="68.8" y="173.6">17.78</text>
<text x="69.1" y="169.7">0.700</text>
<text x="76.2" y="171.4">CENT. 27.18</text>
<text x="87.5" y="168.3">1.07</text>
<text x="35.6" y="180.6">1</text>
<text x="55" y="181">5</text>
<text x="31.7" y="196.8">(VIEW FROM BOTTOM)</text>
<text x="76.2" y="194.4">NUMBERS FOR REFERENCE ONLY</text>
<text x="76.2" y="197.9">(NOT STAMPED ON UNIT)</text>
<text x="111.5" y="227.5">CODE I.D. NO.</text>
<text x="154.9" y="223">Charlottesville, Virgina USA</text>
<text x="139.7" y="228.6">SCALE: 1:1</text>
<text x="164" y="228.6">DATE: 12-04-2000</text>
<text x="21.2" y="234.9">(TCXO 141 &amp; OCXO 131 SERIES)</text>
<text x="137.9" y="235.3">DWN. BY: LRB</text>
<text x="165.5" y="235.3">APPR'D. BY: DAG</text>
<text x="158.4" y="241.3">TOLERANCES</text>
<text x="144.6" y="256.1">MATERIAL: STEEL</text>
<text x="145" y="260.7">FINISH: NICKEL</text>
<text x="10.2" y="265.3">LET</text>
<text x="56.8" y="265.3">REVISION</text>
<text x="112.9" y="265.3">BY</text>
<text x="121" y="265.3">APP</text>
<text x="131.9" y="265.3">DATE</text>
<text x="145" y="264.9">MARK: LABEL</text>
</g>
<g font-size="2.4">
<text x="118.2" y="47.3">(See Note 1)</text>
<text x="118.2" y="62.4">(See Note 1)</text>
<text x="141.5" y="149.6">FREQ.:</text>
<text x="141.8" y="146.8">MOD:</text>
<text x="141.5" y="152.4">S/N:</text>
<text x="141.8" y="155.2">DATE:</text>
<text x="141.5" y="184.5">FREQ.:</text>
<text x="141.8" y="181.7">MOD:</text>
<text x="141.5" y="187.3">S/N:</text>
<text x="141.8" y="190.1">DATE:</text>
<text x="143.9" y="211.7">INCH</text>
<text x="144.6" y="214.5">mm</text>
<text x="150.3" y="214.5">(REFERENCE ONLY)</text>
<text x="12" y="240.9">A</text>
<text x="12" y="245.5">B</text>
<text x="18" y="240.9">1.07 WAS 1.07 MAX</text>
<text x="18" y="245.5">NEW FORM AND UPDATED MARKING.</text>
<text x="112.2" y="245.5">BTG</text>
<text x="112.5" y="240.9">DAG</text>
<text x="121.4" y="245.5">JRD</text>
<text x="121.7" y="240.9">TST</text>
<text x="130.9" y="240.9">12-06-2001</text>
<text x="130.9" y="245.5">02-01-2008</text>
<text x="12.3" y="250.5">C</text>
<text x="18" y="250.5">HEIGHT WAS .750 AND UPDATED MARKING.</text>
<text x="112.2" y="250.5">BTG</text>
<text x="121.7" y="250.5">TST</text>
<text x="130.9" y="250.5">04-16-2010</text>
</g>
<text font-size="2.2" x="76.2" y="220.5">OSCILLATORS</text>
<g font-size="2">
<text x="153.5" y="244.5">UNLESS OTHERWISE SPECIFIED:</text>
<text x="146" y="246.9">ANGES: ±1 DEGREE</text>
<text x="146" y="249.8">FRACTIONS: ±1/32 INCH</text>
<text x="146" y="252.2">DECIMALS: .XX ± .015, .XXX ± .010 INCH</text>
</g>
<g font-size="1.5" fill="#6b6b54">
<text x="33.5" y="46.2">S/N:</text>
<text x="33.5" y="48">DATE:</text>
<text x="33.5" y="44.4">FREQ.:</text>
<text x="33.5" y="42.7">MOD:</text>
</g>
<text font-size="1.5" x="191.6" y="215.2">Form NO. 120-081E</text>
</svg>
